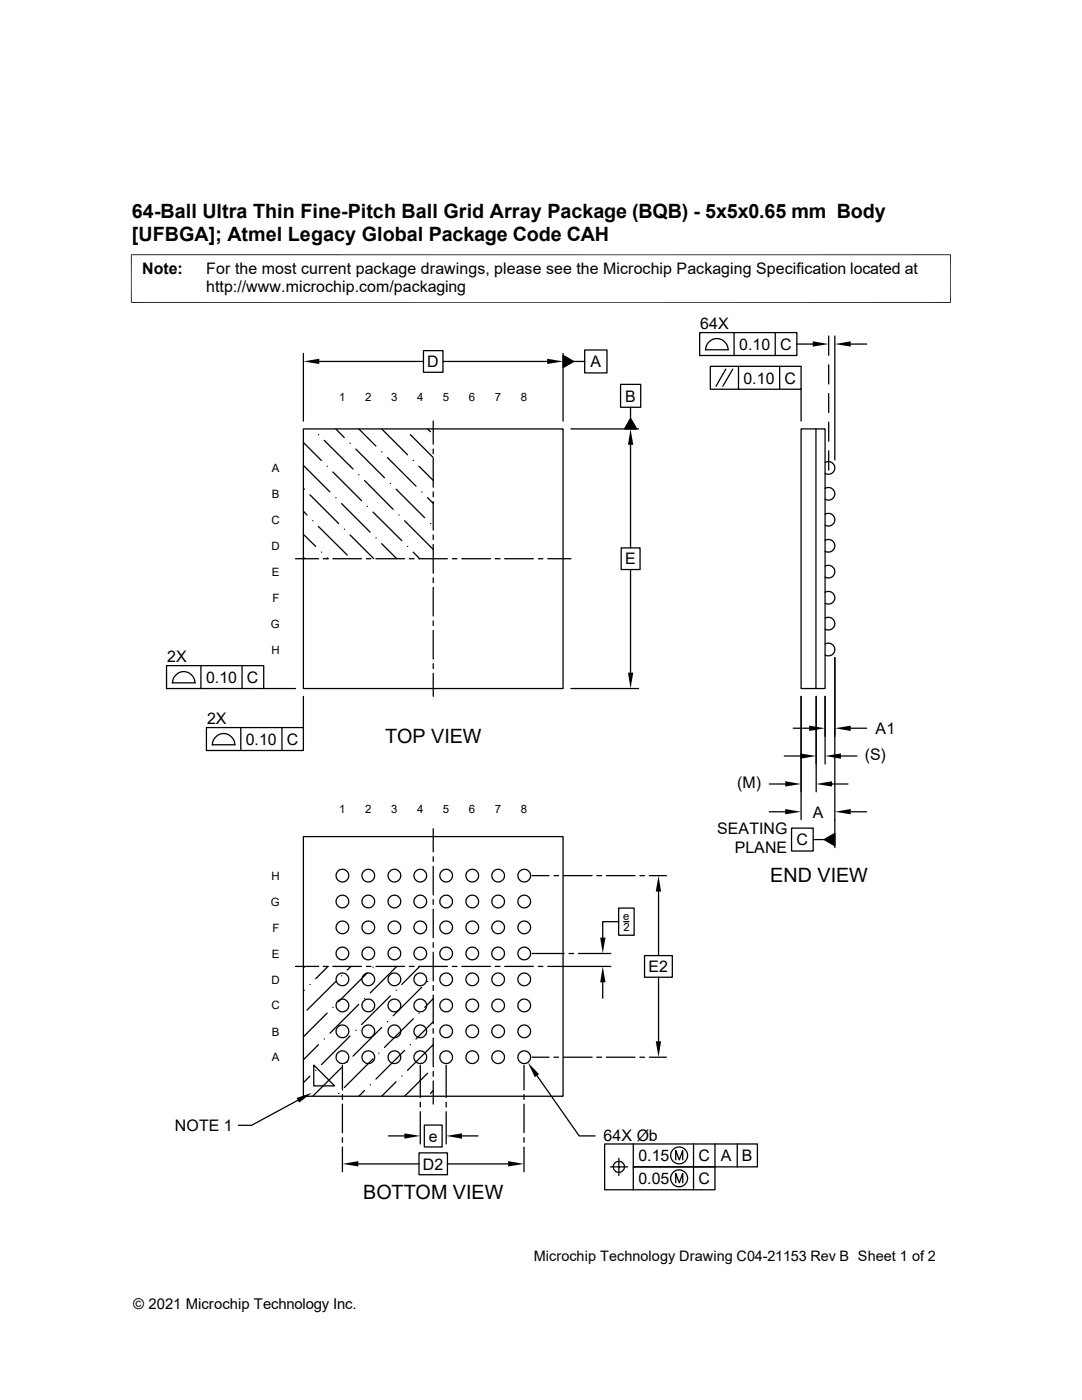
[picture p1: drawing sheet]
<svg xmlns="http://www.w3.org/2000/svg" width="216mm" height="279mm" viewBox="0 0 216 279" stroke-linecap="round" stroke-linejoin="round" font-family="sans-serif">
<g fill="none" stroke="#000" stroke-width=".25">
<path d="M60.5 70.5v13.5M63.7 72.1h20.8M84.5 70h3.9v4.3h-3.9zM88.4 72.1h20.8M112.4 70.9l2.1 1.2-2.1 1.3zM112.4 70.5v13.5M114.5 72.1h2.2M116.7 69.9h4.4v4.5h-4.4zM123.8 76.7h4v4.6h-4zM139.6 66.4h19.4v4.6h-19.4zM140.8 69.8h4.5M140.8 69.8a2.24 2.24 0 0 1 2.2-2.2 2.24 2.24 0 0 1 2.3 2.2"/>
<path d="M141.7 73.1h18.2v4.6h-18.2zM144.8 73.7l-1.9 3.4M146.2 73.7l-2 3.4M146.5 66.4v4.6M147.4 73.1v4.6M154.7 66.4v4.6M155.6 73.1v4.6M159 68.7h3.2M159.9 77.7v6.3M165.4 67.1v3.8M165.4 72.8v3.8M165.4 78.5v3.8"/>
<path d="M166.6 67.1v24.7M169.8 68.7h3.1M60.5 85.6h51.9v51.8h-51.9zM60.5 92.9l5.3 5.3M60.5 88.3l3.6 3.6M60.7 97.6h.1M61.8 98.8l5.8 5.7M63.5 86.7h.1M64.7 87.9l5.7 5.7M65.3 93h.1M66.4 94.2l5.7 5.7M67 99.3h.1"/>
<path d="M67 85.6l1.7 1.7M69.8 88.5h.1M71 89.6l5.7 5.7M71.6 94.7h.1M71.6 85.6l3.4 3.4M72.7 95.9l5.7 5.7M76.2 90.2h.1M76.2 85.6l5.1 5.2M77.3 91.3l5.7 5.7M77.9 96.5h.1M79 97.6l5.8 5.7M81.9 86.7l4.5 4.6"/>
<path d="M82.5 91.9h.1M83.6 93l2.8 2.9M84.2 98.2h.1M85.3 99.3l1.1 1.2M85.3 85.6l.6 .5M86.4 84v4.6M86.4 89.6v1M86.4 91.5v5.7M86.4 98.2v.9M113.9 85.6h13.5M125.8 83.5l1.2 2.1h-2.4zM125.8 81.3v2.2"/>
<path d="M125.8 88.8v20.5M159.9 85.6h4.7v51.8h-4.7zM162.8 85.6v51.8M164.6 97.5a1.28 1.28 0 0 1 2 1.1 1.28 1.28 0 0 1-2 1.1M164.6 92.3a1.28 1.28 0 0 1 2 1.1 1.28 1.28 0 0 1-2 1.1M165.4 84.2v3.9M165.4 90v3.8M59 111.5h4.6M60.5 111.2l.3 .3M60.5 106.6l2.5 2.5M60.5 102l.8 .8M62.4 103.9h.1"/>
<path d="M63.5 105.1l5.8 5.7M64.1 110.2h.1M64.5 111.5h1M65.3 111.3l.1 .2M66.4 111.5h5.7M68.2 100.5l5.7 5.7M68.7 105.6h.1M69.8 106.8l4.8 4.7M73.1 111.5h.9M73.3 101h.1M74.4 102.2l5.8 5.7M75 107.4h.1"/>
<path d="M75 111.5h5.7M76.2 108.5l3 3M79.6 102.8h.1M80.7 103.9l5.7 5.7M81.3 109.1h.1M81.7 111.5h.9M82.5 110.2l1.2 1.3M83.6 111.5h5.7M85.9 104.5h.1M86.4 100.1v5.7M86.4 106.8v.9M86.4 108.7v5.7"/>
<path d="M86.4 115.3v1M86.4 117.2v5.7M90.3 111.5h.9M92.2 111.5h5.7M98.8 111.5h1M100.7 111.5h5.7M107.4 111.5h.9M109.3 111.5h4.6M124 109.3h3.7v4.4h-3.7zM125.8 113.7v20.5M164.6 118.2a1.28 1.28 0 0 1 2 1.1 1.28 1.28 0 0 1-2 1.1M164.6 113a1.28 1.28 0 0 1 2 1.1 1.28 1.28 0 0 1-2 1.1"/>
<path d="M164.6 107.8a1.28 1.28 0 0 1 2 1.1 1.28 1.28 0 0 1-2 1.1M164.6 102.6a1.28 1.28 0 0 1 2 1.1 1.28 1.28 0 0 1-2 1.1M33.2 132.8h19.4v4.6h-19.4zM34.4 136.3h4.5M34.4 136.3a2.24 2.24 0 0 1 2.3-2.3 2.24 2.24 0 0 1 2.2 2.3M40.1 132.8v4.6M48.3 132.8v4.6M52.6 137.4h6.4M60.5 139v6.2M86.4 123.9v.9M86.4 125.8v5.7M86.4 132.5v.9"/>
<path d="M86.4 134.4v4.6M113.9 137.4h13.5M159.9 139v24.6M162.9 139v19M164.6 128.5a1.28 1.28 0 0 1 2 1.1 1.28 1.28 0 0 1-2 1.1M164.6 123.4a1.28 1.28 0 0 1 2 1.1 1.28 1.28 0 0 1-2 1.1M164.6 139v13.5M166.6 131.2v38M41.2 145.2h19.3v4.6h-19.3zM46.9 148.6a2.24 2.24 0 0 0-2.3-2.2 2.24 2.24 0 0 0-2.2 2.2h4.5M48 145.2v4.6M56.3 145.2v4.6"/>
<path d="M153.5 156.5h3.2M156.5 150.9h3.2M158.3 145.3h3.2M166 156.5h3.2M167.8 150.9h3.2M169.8 145.3h3.1M60.5 167h51.9v51.8h-51.9zM86.4 165.4v4.6M86.4 171v.9M86.4 172.9v5.7M86.4 179.5v1M106.2 174.8h3.4"/>
<path d="M110.5 174.8h1M112.4 174.8h5.8M119.1 174.8h1M121 174.8h5.7M127.7 174.8h.9M129.6 174.8h3.4M131.4 177.9v12.8M153.5 162h3.2M157.9 165.3h4.4v4.5h-4.4zM162.3 167.6h2.2M164.5 167.6l2.1-1.3v2.5zM169.8 162h3.1"/>
<path d="M59 192.9h4.6M60.7 197.6l-.2 .1M60.8 192.9l-.3 .3M61.8 196.5h.1M64.5 192.9h1M65.4 192.9l-2.4 2.4M66.4 192.9h5.7M67 195.9l-5.7 5.7M68.2 194.7h.1M70 192.9l-.7 .7M72.7 199.3h.1M73.1 192.9h.9"/>
<path d="M73.3 194.2l-5.7 5.7M74.4 193h.1M75 192.9h5.7M77.9 198.8l-5.8 5.7M79 197.6h.1M79.2 192.9l-5.3 5.3M81.7 192.9h.9M83.6 192.9h5.7M83.7 192.9l-3.5 3.6M84.2 197l-5.8 5.7M85.3 195.9h.1M86.4 199.3l-1.6 1.7"/>
<path d="M86.4 181.4v5.8M86.4 188.1v1M86.4 190v5.7M86.4 196.7v1M86.4 198.6v5.7M90.3 192.9h.9M92.2 192.9h5.7M98.8 192.9h1M100.7 192.9h5.7M106.2 190.3h6.4M107.4 192.9h.9M109.3 192.9h12.6"/>
<path d="M113.5 190.3h1M115.4 190.3h6.5M120.3 196v3.2M123.4 181.2h3.1v5.4h-3.1zM123.4 183.9h-3.1v3.2M124.5 183.9h1M128.6 190.7h5.6v4.3h-5.6zM131.4 195v12.8M59.4 219.6l-9.2 5h-2.6M61.8 214.8l-1.3 1.3M62.6 212.6l4.2 4.1h-4.2zM63 213.6h.1"/>
<path d="M63.5 208.5l-3 3M64.7 207.3h.1M65.3 202.2l-4.8 4.7M66.4 201h.1M67.6 218.2h.1M68.2 213.1l-5.8 5.7M68.3 212.6v4.9M68.3 218.4v1M69.3 211.9h.1M69.8 206.8l-5.7 5.7M71 205.6h.1M71.6 200.4l-5.8 5.8"/>
<path d="M72.7 217.6l-1.1 1.2M73.9 216.5h.1M74.4 211.3l-5.7 5.7M75.6 210.2h.1M76.2 205.1l-5.8 5.7M77.3 203.9h.1M79 215.9l-2.8 2.9M80.2 214.8h.1M80.7 209.6l-5.7 5.7M81.9 208.5h.1M82.5 203.3l-5.8 5.7M83.6 202.2h.1"/>
<path d="M83.9 212.6v6.4M83.9 220v.9M85.3 214.2l-4.6 4.6M86.4 203.9l-3.4 3.4M86.4 208.5l-5.1 5.1M86.4 217.6l-.5 .6M86.4 205.3v.9M86.4 207.2v5.7M86.4 213.8v1M86.4 215.7v4.6M89 212.6v6.4M89 220v.9"/>
<path d="M104.6 212.6v4.9M104.6 218.4v1M106.2 211h3.4M107.1 214.7l8.5 12h3.1M110.5 211h1M112.4 211h5.8M119.1 211h1M121 211h5.7M127.7 211h.9M129.6 211h3.4M68.3 220.3v5.8M68.3 227v1"/>
<path d="M68.3 228.9v4.9M71.5 232.3h12.1M77.5 226.7h3.2M83.6 230.1h5.7v4.3h-5.7zM83.9 221.9v6.4M84.7 224.5h3.5v4.4h-3.5zM89 221.9v6.4M89.3 232.3h12.1M92.2 226.7h3.2M104.6 220.3v5.8M104.6 227v1M104.6 228.9v4.9"/>
<path d="M121.8 232.9h3.4M123.5 231.1v3.5M126.4 228.3v4.6h16.3v4.5h-22.1v-9.1h30.5v4.6h-24.7v4.5M134.8 231.5v-1.9l.8 1.9 .6-1.9v1.9M134.8 236.1v-1.9l.8 1.9 .6-1.9v1.9M138.4 228.3v9.1M142.7 228.3v4.6M147.1 228.3v4.6"/>
<circle cx="68.3" cy="179.9" r="1.27"/>
<circle cx="68.3" cy="174.8" r="1.27"/>
<circle cx="73.5" cy="174.8" r="1.27"/>
<circle cx="73.5" cy="179.9" r="1.27"/>
<circle cx="78.7" cy="179.9" r="1.27"/>
<circle cx="78.7" cy="174.8" r="1.27"/>
<circle cx="83.9" cy="179.9" r="1.27"/>
<circle cx="83.9" cy="174.8" r="1.27"/>
<circle cx="89" cy="174.8" r="1.27"/>
<circle cx="89" cy="179.9" r="1.27"/>
<circle cx="94.2" cy="179.9" r="1.27"/>
<circle cx="94.2" cy="174.8" r="1.27"/>
<circle cx="99.4" cy="179.9" r="1.27"/>
<circle cx="99.4" cy="174.8" r="1.27"/>
<circle cx="104.6" cy="179.9" r="1.27"/>
<circle cx="104.6" cy="174.8" r="1.27"/>
<circle cx="68.3" cy="195.5" r="1.27"/>
<circle cx="68.3" cy="190.3" r="1.27"/>
<circle cx="68.3" cy="185.1" r="1.27"/>
<circle cx="73.5" cy="195.5" r="1.27"/>
<circle cx="73.5" cy="190.3" r="1.27"/>
<circle cx="73.5" cy="185.1" r="1.27"/>
<circle cx="78.7" cy="195.5" r="1.27"/>
<circle cx="78.7" cy="190.3" r="1.27"/>
<circle cx="78.7" cy="185.1" r="1.27"/>
<circle cx="83.9" cy="190.3" r="1.27"/>
<circle cx="83.9" cy="195.5" r="1.27"/>
<circle cx="83.9" cy="185.1" r="1.27"/>
<circle cx="89" cy="195.5" r="1.27"/>
<circle cx="89" cy="190.3" r="1.27"/>
<circle cx="89" cy="185.1" r="1.27"/>
<circle cx="94.2" cy="190.3" r="1.27"/>
<circle cx="94.2" cy="195.5" r="1.27"/>
<circle cx="94.2" cy="185.1" r="1.27"/>
<circle cx="99.4" cy="190.3" r="1.27"/>
<circle cx="99.4" cy="195.5" r="1.27"/>
<circle cx="99.4" cy="185.1" r="1.27"/>
<circle cx="104.6" cy="195.5" r="1.27"/>
<circle cx="104.6" cy="190.3" r="1.27"/>
<circle cx="104.6" cy="185.1" r="1.27"/>
<circle cx="68.3" cy="205.8" r="1.27"/>
<circle cx="68.3" cy="200.7" r="1.27"/>
<circle cx="68.3" cy="211" r="1.27"/>
<circle cx="73.5" cy="200.7" r="1.27"/>
<circle cx="73.5" cy="211" r="1.27"/>
<circle cx="73.5" cy="205.8" r="1.27"/>
<circle cx="78.7" cy="200.7" r="1.27"/>
<circle cx="78.7" cy="211" r="1.27"/>
<circle cx="78.7" cy="205.8" r="1.27"/>
<circle cx="83.9" cy="205.8" r="1.27"/>
<circle cx="83.9" cy="211" r="1.27"/>
<circle cx="83.9" cy="200.7" r="1.27"/>
<circle cx="89" cy="200.7" r="1.27"/>
<circle cx="89" cy="211" r="1.27"/>
<circle cx="89" cy="205.8" r="1.27"/>
<circle cx="94.2" cy="205.8" r="1.27"/>
<circle cx="94.2" cy="200.7" r="1.27"/>
<circle cx="94.2" cy="211" r="1.27"/>
<circle cx="99.4" cy="200.7" r="1.27"/>
<circle cx="99.4" cy="205.8" r="1.27"/>
<circle cx="99.4" cy="211" r="1.27"/>
<circle cx="104.6" cy="200.7" r="1.27"/>
<circle cx="104.6" cy="205.8" r="1.27"/>
<circle cx="104.6" cy="211" r="1.27"/>
<circle cx="123.5" cy="232.9" r="1.13"/>
<circle cx="135.5" cy="235.2" r="1.69"/>
<circle cx="135.5" cy="230.6" r="1.69"/>
</g>
<g fill="#000">
<path d="M60.5 72.1l3.2-.5v1zM109.2 71.6l3.2 .5-3.2 .5zM112.4 70.9l2.1 1.2-2.1 1.3zM162.2 68.1l3.2 .6-3.2 .5zM166.6 68.7l3.2-.6v1.1zM125.8 85.6l.6 3.2h-1.1zM125.8 83.5l1.2 2.1h-2.4zM125.3 134.2h1.1l-.6 3.2zM156.7 155.9l3.2 .6-3.2 .5zM159.7 150.4l3.2 .5-3.2 .5zM161.5 144.8l3.1 .5-3.1 .6zM162.9 156.5l3.1-.6v1.1z"/>
<path d="M164.6 150.9l3.2-.5v1zM166.6 145.3l3.2-.5v1.1zM131.4 174.8l.5 3.1h-1zM156.7 161.5l3.2 .5-3.2 .5zM164.5 167.6l2.1-1.3v2.5zM166.6 162l3.2-.5v1zM120.3 192.9l.5 3.1h-1zM119.8 187.1h1l-.5 3.2zM59.2 219.1l3-1-2.5 1.9zM105.3 212l2.3 2.4-.9 .6zM130.9 207.8h1l-.5 3.2zM68.3 232.3l3.2-.6v1.1z"/>
<path d="M80.7 226.2l3.2 .5-3.2 .5zM89 226.7l3.2-.5v1zM101.4 231.7l3.2 .6-3.2 .5z"/>
</g>
<path d="M26.1 50.8h163.6M26.2 50.8v9.7M189.7 50.8v9.7M26.1 60.4h163.6" fill="none" stroke="#000" stroke-width=".2"/>
<g font-size="3.9">
<text x="26.3" y="43.5">64-Ball Ultra Thin Fine-Pitch Ball Grid Array Package (BQB) - 5x5x0.65 mm Body</text>
<text x="26.3" y="48">[UFBGA]; Atmel Legacy Global Package Code CAH</text>
<text x="76.8" y="148.3">TOP VIEW</text>
<text x="153.7" y="176.1">END VIEW</text>
<text x="72.4" y="239.2">BOTTOM VIEW</text>
</g>
<g font-size="3.2">
<text x="28.4" y="54.6">Note:</text>
<text x="41.1" y="54.6">For the most current package drawings, please see the Microchip Packaging Specification located at</text>
<text x="41.1" y="58.3">http://www.microchip.com/packaging</text>
<text x="139.7" y="65.6">64X</text>
<text x="147.5" y="69.8">0.10</text>
<text x="155.7" y="69.8">C</text>
<text x="85.3" y="73.3">D</text>
<text x="117.8" y="73.3">A</text>
<text x="148.3" y="76.5">0.10</text>
<text x="156.5" y="76.5">C</text>
<text x="124.7" y="80.1">B</text>
<text x="124.7" y="112.6">E</text>
<text x="33.4" y="132">2X</text>
<text x="41.1" y="136.2">0.10</text>
<text x="49.3" y="136.3">C</text>
<text x="41.3" y="144.4">2X</text>
<text x="49" y="148.6">0.10</text>
<text x="57.2" y="148.6">C</text>
<text x="174.7" y="146.5">A1</text>
<text x="172.6" y="151.7">(S)</text>
<text x="147.1" y="157.3">(M)</text>
<text x="143.1" y="166.5">SEATING</text>
<text x="162.2" y="163.2">A</text>
<text x="146.6" y="170.3">PLANE</text>
<text x="158.9" y="168.7">C</text>
<text x="129.4" y="194">E2</text>
<text x="34.9" y="225.7">NOTE 1</text>
<text x="85.6" y="227.8">e</text>
<text x="120.4" y="227.8">64X Øb</text>
<text x="84.4" y="233.4">D2</text>
<text x="127.4" y="231.7">0.15</text>
<text x="139.4" y="231.7">C</text>
<text x="143.8" y="231.7">A</text>
<text x="148" y="231.7">B</text>
<text x="127.4" y="236.3">0.05</text>
<text x="139.4" y="236.3">C</text>
</g>
<text font-size="3" x="26.6" y="261.3">© 2021 Microchip Technology Inc.</text>
<text font-size="2.9" x="106.5" y="251.6">Microchip Technology Drawing C04-21153 Rev B Sheet 1 of 2</text>
<g font-size="2.3">
<text x="67.7" y="80.1">1</text>
<text x="72.9" y="80.1">2</text>
<text x="78" y="80.1">3</text>
<text x="83.2" y="80.1">4</text>
<text x="88.4" y="80.1">5</text>
<text x="93.6" y="80.1">6</text>
<text x="98.8" y="80.1">7</text>
<text x="103.9" y="80.1">8</text>
<text x="54.3" y="94.2">A</text>
<text x="54.3" y="99.4">B</text>
<text x="54.1" y="104.6">C</text>
<text x="54.1" y="109.7">D</text>
<text x="54.3" y="114.9">E</text>
<text x="54" y="125.3">G</text>
<text x="54.4" y="120.1">F</text>
<text x="54.1" y="130.5">H</text>
<text x="67.7" y="162.3">1</text>
<text x="72.9" y="162.3">2</text>
<text x="78" y="162.3">3</text>
<text x="83.2" y="162.3">4</text>
<text x="88.4" y="162.3">5</text>
<text x="93.6" y="162.3">6</text>
<text x="98.8" y="162.3">7</text>
<text x="103.9" y="162.3">8</text>
<text x="54.1" y="175.6">H</text>
<text x="54" y="180.8">G</text>
<text x="54.4" y="185.9">F</text>
<text x="54.3" y="191.1">E</text>
<text x="54.1" y="196.3">D</text>
<text x="54.1" y="201.5">C</text>
<text x="54.3" y="206.7">B</text>
<text x="54.3" y="211.8">A</text>
</g>
<g font-size="2.2">
<text x="124.4" y="183.7">e</text>
<text x="124.4" y="185.8">2</text>
</g>
</svg>
